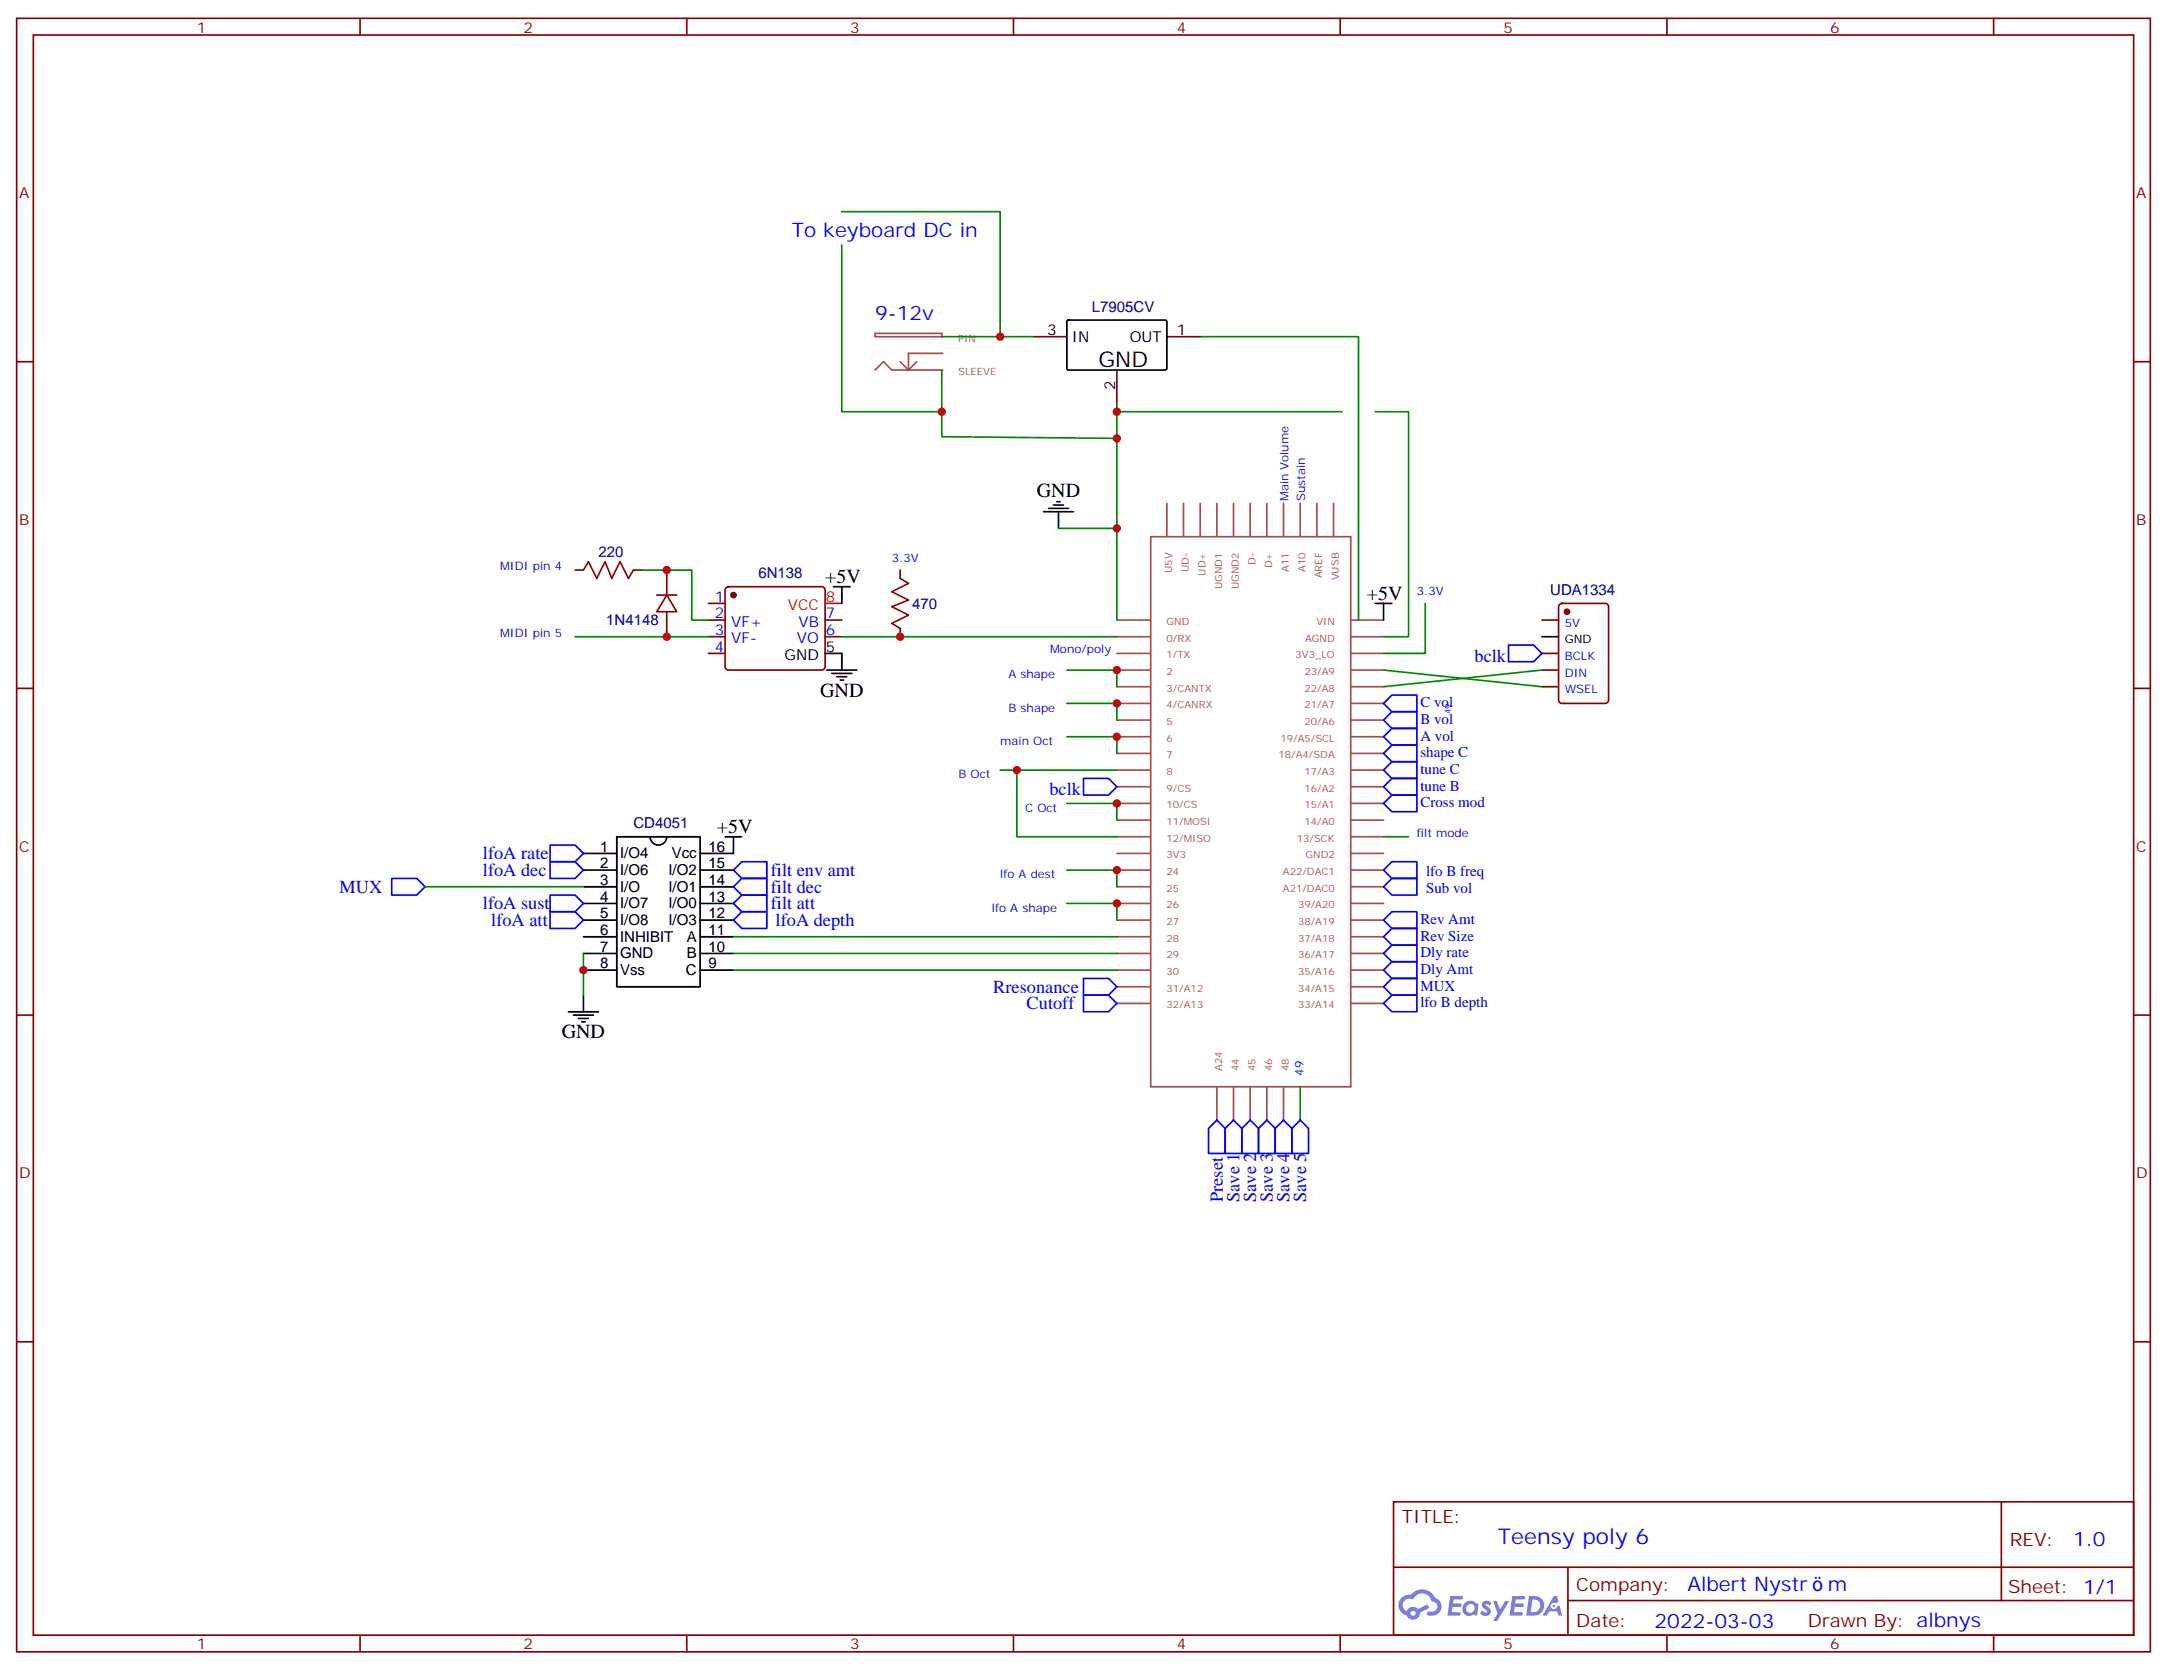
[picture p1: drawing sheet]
<svg xmlns="http://www.w3.org/2000/svg" width="459mm" height="353mm" viewBox="0 0 459 353" stroke-linecap="round" stroke-linejoin="round" font-family="sans-serif">
<g fill="none" stroke="#870000" stroke-width=".35">
<path d="M3.5 3.9h451.6v345.7h-451.6zM7.1 7.4h444.5v338.7h-444.5zM76.2 3.9v3.5M145.3 3.9v3.5M214.5 3.9v3.5M283.6 3.9v3.5M352.8 3.9v3.5M421.9 3.9v3.5M3.5 76.6h3.6M451.6 76.6h3.5M3.5 145.7h3.6M451.6 145.7h3.5"/>
<path d="M3.5 214.8h3.6M451.6 214.8h3.5M3.5 284h3.6M451.6 284h3.5M294.9 317.9h156.7v28.2h-156.7zM423.5 317.9l.1 20.9M295 331.7h156.4M331.8 338.8h119.6M331.8 331.7v14.1M76.2 346.1v3.5M145.3 346.1v3.5M214.5 346.1v3.5"/>
<path d="M283.6 346.1v3.5M352.8 346.1v3.5M421.9 346.1v3.5"/>
</g>
<g fill="#5487ff">
<path d="M313.9 339a1.22 1.22 0 0 1 1.7 .3l-.4 .6a.47 .47 0 0 0-.3-.4 .47 .47 0 0 0-.5 .2v.1a1.55 1.55 0 0 1 1.1 1.5 1.34 1.34 0 0 1-2.3 .1l.5-.5 .7 .4a.29 .29 0 0 0 .4-.2 .29 .29 0 0 0-.3-.4 1.04 1.04 0 0 1-.6-1.7z"/>
<path d="M306.9 337.8h2.1a.43 .43 0 0 1 .5 .1 .43 .43 0 0 1 .1 .4l-.3 .2h-1.7l-.1 .9h1.5a.37 .37 0 0 1 .4 .4 .37 .37 0 0 1-.4 .3h-1.6l-.2 1.1h1.3a.43 .43 0 0 1 .5 .1 .43 .43 0 0 1 .1 .5l-.3 .1h-2.5z"/>
<path d="M320.1 337.8h2.1a.43 .43 0 0 1 .4 .1 .43 .43 0 0 1 .1 .4l-.3 .2h-1.6l-.1 .9h1.5a.37 .37 0 0 1 .3 .4 .37 .37 0 0 1-.4 .3h-1.5l-.2 1.1h1.3a.43 .43 0 0 1 .4 .1 .43 .43 0 0 1 .1 .5l-.3 .1h-2.4z"/>
<path d="M328.8 337.8h.7l.3 1.2-.6 .4a.69 .69 0 0 0-1 .2 .69 .69 0 0 0 .5 1 .69 .69 0 0 0 .8-.6l.5-.3 .6 2.2h-.8l-.2-.9h-1.7l-.5 .9h-.9z"/>
<path d="M316 338.9h.8l.6 1.8 1.1-1.8h.9l-2.5 4.2h-.9l.9-1.6z"/>
<path d="M323.6 337.8l-.6 4.1h1.4a2.11 2.11 0 0 0 2.4-2.1 2.11 2.11 0 0 0-2.5-2zM324.3 338.5a1.39 1.39 0 0 1 1.7 1.4 1.39 1.39 0 0 1-1.8 1.3h-.3z"/>
<path d="M309.9 339.4a1.47 1.47 0 0 0-.1 2.1 1.47 1.47 0 0 0 2.1 .1l.7 .3 .3-2.3-.2-.2-.4-.1a1.49 1.49 0 0 0-2.4 .1zM310.6 339.8a.92 .92 0 0 1 1.5 .5 .92 .92 0 0 1-1.2 1 .9 .9 0 0 1-.3-1.5z"/>
<path d="M296.6 338.2a2.18 2.18 0 0 0 1.1 3.7 1.44 1.44 0 0 0 1.6 .9 1.44 1.44 0 0 0 1.2-1.5l2-1-.4-.7-2 .9a1.47 1.47 0 0 0-2.4 .5 1.39 1.39 0 0 1-.7-2 1.39 1.39 0 0 1 2-.4 2.08 2.08 0 0 1 2.2-1.3 2.08 2.08 0 0 1 1.8 1.6 1.07 1.07 0 0 1 1.2 1 1.07 1.07 0 0 1-1 1.2h-.7a.43 .43 0 0 0-.5 .3 .43 .43 0 0 0 .4 .5 2 2 0 0 0 2.4-1 2 2 0 0 0-.7-2.5l-.4-.2a2.98 2.98 0 0 0-5.1-.7l-1 .1zM298.5 341.5a.55 .55 0 0 1 1.1 0 .55 .55 0 0 1-1.1 0z"/>
<circle cx="328.8" cy="339.9" r=".26"/>
</g>
<g fill="none" stroke="#a64a4a" stroke-width=".35">
<path d="M185.2 70.6h14.1v.7h-14.1zM185.2 78.3l1.8-1.7 1.7 1.7h10.6M190.5 76.6l1.8 1.7M194 76.6l-1.7 1.7M199.3 74.8h-7v3.5M243.5 113.6h42.4v116.4h-42.4zM246.9 106.5v7M250.5 106.5v7M254 106.5v7M257.5 106.5v7M261.1 106.5v7M264.6 106.5v7"/>
<path d="M268.1 106.5v7M271.6 106.5v7M275.2 106.5v7M278.7 106.5v7M282.2 106.5v7M236.4 138.3h6.9M236.4 134.8h6.9M236.4 131.2h6.9M285.9 138.3h6.9M285.9 134.8h6.9M285.9 131.2h6.9M236.4 141.8h6.9"/>
<path d="M236.4 145.3h6.9M236.4 148.9h6.9M236.4 152.4h6.9M236.4 155.9h6.9M236.4 159.5h6.9M285.9 141.8h6.9M285.9 145.3h6.9M285.9 148.9h6.9M285.9 152.4h6.9M285.9 155.9h6.9M285.9 159.5h6.9M236.4 163h6.9"/>
<path d="M236.4 166.5h6.9M236.4 170h6.9M236.4 173.6h6.9M236.4 177.1h6.9M285.9 163h6.9M285.9 166.5h6.9M285.9 170h6.9M285.9 173.6h6.9M285.9 177.1h6.9M236.4 180.6h6.9M236.4 184.2h6.9M236.4 187.7h6.9"/>
<path d="M236.4 191.2h6.9M236.4 194.7h6.9M236.4 198.3h6.9M285.9 180.6h6.9M285.9 184.2h6.9M285.9 187.7h6.9M285.9 191.2h6.9M285.9 194.7h6.9M285.9 198.3h6.9M236.4 201.8h6.9M236.4 205.3h6.9M236.4 208.8h6.9"/>
<path d="M236.4 212.4h6.9M285.9 201.8h6.9M285.9 205.3h6.9M285.9 208.8h6.9M285.9 212.4h6.9M257.5 230.1v7M261.1 230.1v7M264.6 230.1v7M268.1 230.1v7M271.6 230.1v7"/>
</g>
<g fill="none" stroke="#000" stroke-width=".35">
<path d="M225.8 67.9l.3-.2 20.7 .1 .1 .3v10l-.3 .2h-20.6l-.2-.3zM220.8 108.3h6.4M221.9 107.6h4.2M223 106.9h2.1M223.7 106.2h.7M224 108.3v3.5M174.6 138.3h3.6v3.5M176.4 124.2h3.5M178.2 124.2v3.5M291 127.7h3.6M292.8 127.7v3.5M175 141.8h6.3"/>
<path d="M176 142.5h4.3M177.1 143.2h2.1M177.8 143.9h.7M130.5 177.1h17.7v31.7h-17.7zM137.6 177.1a1.76 1.76 0 0 0 1.7 1.8 1.76 1.76 0 0 0 1.8-1.8M153.5 177.1h3.5M155.2 177.1v3.5h-7M123.5 180.6h7M123.5 184.2h7M123.5 187.7h7M123.5 191.2h7M123.5 194.7h7"/>
<path d="M123.5 198.3h7M148.2 184.2h7M148.2 187.7h7M148.2 191.2h7M148.2 194.7h7M148.2 198.3h7M120.3 214.1h6.3M121.4 214.8h4.2M122.4 215.5h2.1M123.1 216.3h.7M123.5 201.8h7M123.5 205.3h7"/>
<path d="M123.5 210.6v3.5M148.2 201.8h7M148.2 205.3h7"/>
</g>
<g fill="none" stroke="#008700" stroke-width=".35">
<path d="M236.4 85.4v26.4M224 111.8h12.4v19.4M121.7 134.8h28.2M135.8 120.7h10.6v10.5h3.5M178.2 134.8h58.2M301.6 127.7v10.6h-8.8M225.8 141.8h10.6v3.5M225.8 148.9h10.6v3.5M225.8 155.9h10.6v3.6M211.7 163h24.7M225.8 170h10.6v3.6M292.8 177.1h5.3"/>
<path d="M90 187.7h33.5M155.2 198.3h81.2M225.8 184.2h10.6v3.5M225.8 191.2h10.6v3.5M123.5 201.8v8.8M155.2 205.3h81.2M155.2 201.8h81.2"/>
</g>
<g fill="none" stroke="#00f" stroke-width=".35">
<path d="M292.8 159.5l1.8-1.8h5.3v3.5h-5.3zM292.8 152.4l1.8-1.8h5.3v3.6h-5.3zM294.6 154.2h5.3v3.5h-5.3l-1.8-1.8zM294.6 147.1h5.3v3.5h-5.3l-1.8-1.7zM116.4 178.9h5.3l1.8 1.7-1.8 1.8h-5.3zM292.8 170l1.8-1.7h5.3v3.5h-5.3zM294.6 164.7h5.3v3.6h-5.3l-1.8-1.8zM294.6 161.2h5.3v3.5h-5.3l-1.8-1.7zM82.9 185.9h5.3l1.8 1.8-1.8 1.7h-5.3zM116.4 193h5.3l1.8 1.7-1.8 1.8h-5.3zM116.4 189.4h5.3l1.8 1.8-1.8 1.8h-5.3zM116.4 182.4h5.3l1.8 1.8-1.8 1.7h-5.3z"/>
<path d="M155.2 191.2l1.8-1.8h5.3v3.6h-5.3zM155.2 187.7l1.8-1.8h5.3v3.5h-5.3zM155.2 184.2l1.8-1.8h5.3v3.5h-5.3zM155.2 194.7l1.8-1.7h5.3v3.5h-5.3zM292.8 198.3l1.8-1.8h5.3v3.5h-5.3zM292.8 187.7l1.8-1.8h5.3v3.5h-5.3zM294.6 193h5.3v3.5h-5.3l-1.8-1.8zM294.6 182.4h5.3v3.5h-5.3l-1.8-1.7zM229.3 207.1h5.3l1.8 1.7-1.8 1.8h-5.3zM229.3 210.6h5.3l1.8 1.8-1.8 1.7h-5.3zM292.8 212.4l1.8-1.8h5.3v3.5h-5.3zM292.8 205.3l1.8-1.7h5.3v3.5h-5.3z"/>
<path d="M294.6 207.1h5.3v3.5h-5.3l-1.8-1.8zM294.6 200h5.3v3.6h-5.3l-1.8-1.8z"/>
</g>
<g fill="none" stroke="#870000" stroke-width=".35">
<path d="M218.7 71.3h7.1M236.4 78.3v7.1M246.9 71.3h7.1M121.7 120.7h1.8M134.1 120.7h1.7M139 125.9h4.2M141.1 125.9l2.1 3.6h-4.2zM141.1 120.7v5.2M141.1 129.5v5.3M149.9 127.7h3.6M149.9 131.2h3.6M149.9 134.8h3.6"/>
<path d="M149.9 138.3h3.6M153.7 124.4l.5-.2h19.7a.71 .71 0 0 1 .7 .7v16.2a.76 .76 0 0 1-.7 .7h-19.7a.76 .76 0 0 1-.7-.7v-16.2zM174.6 131.2h3.6M174.6 134.8h3.6M190.5 120.7v1.7M190.5 133v1.8"/>
</g>
<circle cx="155.2" cy="125.9" r=".53" fill="#870000" stroke="#870000" stroke-width=".35"/>
<path d="M174.6 127.7h3.6" fill="none" stroke="#f00" stroke-width=".35"/>
<path d="M123.5 120.7l1-1.8 1.8 3.5 1.8-3.5 1.4 3.5 1.7-3.5 1.8 3.5 1.1-1.7M190.5 122.4l1.8 1.1-3.6 1.7 3.6 1.8-3.6 1.4 3.6 1.8-3.6 1.7 1.8 1.1" fill="none" stroke="#a10000" stroke-width=".35"/>
<g fill="#a64a4a">
<circle cx="199.3" cy="71.3" r=".18"/>
<circle cx="199.3" cy="74.8" r=".18"/>
<circle cx="199.3" cy="78.3" r=".18"/>
</g>
<path d="M178.2 44.8h33.5v26.5M178.2 51.9v35.2h21.1M199.3 78.3v14.1l37.1 .4M199.3 71.3h19.4M254 71.3h33.5v59.9M236.4 87.1h47.6M291 87.1h7.1v47.7h-5.3M292.8 141.8l33.5 3.5M326.3 141.8l-33.5 3.5M215.2 163v14.1h21.2M275.2 230v7.1" fill="none" stroke="#008700" stroke-width=".35"/>
<path d="M326.3 131.2h3.5M326.3 138.3h3.5M330.1 127.9l.5-.2h9.1a.71 .71 0 0 1 .7 .7v19.8a.76 .76 0 0 1-.7 .7h-9.1a.76 .76 0 0 1-.8-.7v-19.8zM326.3 141.8h3.5M326.3 145.3h3.5" fill="none" stroke="#870000" stroke-width=".35"/>
<circle cx="331.6" cy="129.5" r=".53" fill="#870000" stroke="#870000" stroke-width=".35"/>
<path d="M326.3 134.8h3.5" fill="none" stroke="#000" stroke-width=".35"/>
<path d="M319.3 136.5h5.3l1.7 1.8-1.7 1.8h-5.3zM229.3 164.7h5.3l1.8 1.8-1.8 1.8h-5.3zM257.5 237.1l1.8 1.7v5.3h-3.5v-5.3zM261.1 237.1l1.7 1.7v5.3h-3.5v-5.3zM264.6 237.1l1.7 1.7v5.3h-3.5v-5.3zM268.1 237.1l1.8 1.7v5.3h-3.6v-5.3zM271.6 237.1l1.8 1.7v5.3h-3.5v-5.3zM275.2 237.1l1.7 1.7v5.3h-3.5v-5.3z" fill="none" stroke="#00f" stroke-width=".35"/>
<g fill="#c00">
<circle cx="123.5" cy="205.3" r=".88"/>
<circle cx="236.4" cy="141.8" r=".88"/>
<circle cx="236.4" cy="148.9" r=".88"/>
<circle cx="236.4" cy="155.9" r=".88"/>
<circle cx="236.4" cy="170" r=".88"/>
<circle cx="236.4" cy="184.1" r=".88"/>
<circle cx="236.4" cy="191.2" r=".88"/>
<circle cx="141.1" cy="120.6" r=".88"/>
<circle cx="141.1" cy="134.8" r=".88"/>
<circle cx="190.5" cy="134.8" r=".88"/>
<circle cx="236.4" cy="111.8" r=".88"/>
<circle cx="236.4" cy="92.8" r=".88"/>
<circle cx="236.4" cy="87.1" r=".88"/>
<circle cx="211.7" cy="71.3" r=".88"/>
<circle cx="199.3" cy="87.1" r=".88"/>
<circle cx="215.2" cy="163" r=".88"/>
</g>
<text font-size="4.6" x="232.5" y="77.6">GND</text>
<text font-size="4.6" fill="#00f" x="317" y="326.9">Teensy poly 6</text>
<g font-size="4.2" fill="#00f">
<text x="167.6" y="50.1">To keyboard DC in</text>
<text x="185.2" y="67.7">9-12v</text>
<text x="438.7" y="327.1">1.0</text>
<text x="357.1" y="336.7">Albert Nystr</text>
<text x="386.8" y="336.7">m</text>
<text x="350.2" y="344.5">2022-03-03</text>
</g>
<g font-size="4.2">
<text x="219.4" y="105.2">GND</text>
<text x="174.6" y="123.5">+5V</text>
<text x="289.3" y="127">+5V</text>
<text x="173.6" y="147.5">GND</text>
<text x="151.7" y="176.4">+5V</text>
<text x="118.9" y="219.8">GND</text>
</g>
<g font-size="3.9" fill="#00f">
<text x="312.1" y="140.1">bclk</text>
<text x="222.1" y="168.3">bclk</text>
<text x="102.2" y="181.9">lfoA rate</text>
<text x="102.2" y="185.4">lfoA dec</text>
<text x="163.1" y="185.4">filt env amt</text>
<text x="71.9" y="189">MUX</text>
<text x="163.1" y="188.9">filt dec</text>
<text x="102.2" y="192.5">lfoA sust</text>
<text x="104" y="196">lfoA att</text>
<text x="163.1" y="192.5">filt att</text>
<text x="164.2" y="196">lfoA depth</text>
<text x="210.2" y="210.1">Rresonance</text>
<text x="217.3" y="213.6">Cutoff</text>
<text x="258.8" y="254.4" transform="rotate(-90 258.8 254.4)">Preset</text>
<text x="262.3" y="254.4" transform="rotate(-90 262.3 254.4)">Save 1</text>
<text x="265.8" y="254.4" transform="rotate(-90 265.8 254.4)">Save 2</text>
<text x="269.4" y="254.4" transform="rotate(-90 269.4 254.4)">Save 3</text>
<text x="272.9" y="254.4" transform="rotate(-90 272.9 254.4)">Save 4</text>
<text x="276.4" y="254.4" transform="rotate(-90 276.4 254.4)">Save 5</text>
</g>
<g font-size="3.9" fill="#800">
<text x="296.7" y="322.4">TITLE:</text>
<text x="425.3" y="327.1">REV:</text>
<text x="333.6" y="336.6">Company:</text>
<text x="425" y="337.3">Sheet: 1/1</text>
<text x="333.6" y="344.3">Date:</text>
<text x="382.6" y="344.4">Draw</text>
<text x="392.8" y="344.4">n By: albnys</text>
</g>
<g font-size="3.2" fill="#800">
<text x="41.6" y="6.9">1</text>
<text x="110.8" y="6.9">2</text>
<text x="179.9" y="6.9">3</text>
<text x="249.1" y="6.9">4</text>
<text x="318.2" y="6.9">5</text>
<text x="387.3" y="6.9">6</text>
<text x="4.1" y="42">A</text>
<text x="452.1" y="42">A</text>
<text x="4.1" y="111.1">B</text>
<text x="452.1" y="111.1">B</text>
<text x="4.1" y="180.3">C</text>
<text x="452.1" y="180.3">C</text>
<text x="4.1" y="249.4">D</text>
<text x="452.1" y="249.4">D</text>
<text x="41.6" y="349.1">1</text>
<text x="110.8" y="349.1">2</text>
<text x="179.9" y="349.1">3</text>
<text x="249.1" y="349.1">4</text>
<text x="318.2" y="349.1">5</text>
<text x="387.3" y="349.1">6</text>
</g>
<g font-size="3.2" fill="#000080">
<text x="231.1" y="66">L7905CV</text>
<text x="126.7" y="117.8">220</text>
<text x="160.5" y="122.4">6N138</text>
<text x="328.1" y="125.9">UDA1334</text>
<text x="193.1" y="128.8">470</text>
<text x="128.3" y="132.4">1N4148</text>
<text x="134.1" y="175.3">CD4051</text>
</g>
<g font-size="3.2">
<text x="221.6" y="70.9">3</text>
<text x="249.1" y="70.9">1</text>
<text x="226.8" y="72.3">IN</text>
<text x="239.1" y="72.3">OUT</text>
<text x="236" y="82.5" transform="rotate(-90 236 82.5)">2</text>
<text x="174.8" y="137.9">5</text>
<text x="166" y="139.7">GND</text>
<text x="127" y="180.3">1</text>
<text x="127" y="183.8">2</text>
<text x="131.2" y="181.7">I/O4</text>
<text x="131.2" y="185.2">I/O6</text>
<text x="141.5" y="185.2">I/O2</text>
<text x="142.2" y="181.7">Vcc</text>
<text x="149.9" y="183.8">15</text>
<text x="149.9" y="180.3">16</text>
<text x="127" y="187.3">3</text>
<text x="127" y="190.9">4</text>
<text x="131.2" y="188.7">I/O</text>
<text x="141.5" y="188.7">I/O1</text>
<text x="149.9" y="190.9">13</text>
<text x="149.9" y="187.3">14</text>
<text x="127" y="194.4">5</text>
<text x="127" y="197.9">6</text>
<text x="131.2" y="192.3">I/O7</text>
<text x="131.2" y="195.8">I/O8</text>
<text x="141.5" y="195.8">I/O3</text>
<text x="141.5" y="192.3">I/O0</text>
<text x="149.9" y="197.9">11</text>
<text x="149.9" y="194.4">12</text>
<text x="127" y="201.4">7</text>
<text x="131.2" y="199.3">INHIBIT</text>
<text x="131.2" y="202.8">GND</text>
<text x="145.3" y="202.8">B</text>
<text x="145.3" y="199.3">A</text>
<text x="149.9" y="201.4">10</text>
<text x="127" y="205">8</text>
<text x="131.2" y="206.4">Vss</text>
<text x="145.2" y="206.4">C</text>
<text x="149.9" y="205">9</text>
</g>
<g font-size="3.2" fill="#00f">
<text x="151.3" y="127.4">1</text>
<text x="151.3" y="130.9">2</text>
<text x="174.8" y="130.9">7</text>
<text x="151.3" y="134.4">3</text>
<text x="151.3" y="137.9">4</text>
<text x="154.8" y="132.6">VF+</text>
<text x="154.8" y="136.2">VF-</text>
<text x="168.7" y="136.2">VO</text>
<text x="169" y="132.6">VB</text>
<text x="174.8" y="134.4">6</text>
<text x="300.6" y="149.7">C vol</text>
<text x="300.6" y="153.3">B vol</text>
<text x="300.6" y="160.3">shape C</text>
<text x="300.6" y="156.8">A vol</text>
<text x="300.6" y="167.4">tune B</text>
<text x="300.6" y="163.8">tune C</text>
<text x="300.6" y="170.9">Cross mod</text>
<text x="301.8" y="185.4">lfo B freq</text>
<text x="301.8" y="188.9">Sub vol</text>
<text x="300.6" y="195.6">Rev Amt</text>
<text x="300.6" y="202.6">Dly rate</text>
<text x="300.6" y="199.1">Rev Size</text>
<text x="300.6" y="209.7">MUX</text>
<text x="300.6" y="206.2">Dly Amt</text>
<text x="300.6" y="213.2">lfo B depth</text>
</g>
<g font-size="3.2" fill="#f00">
<text x="166.7" y="129.1">VCC</text>
<text x="174.8" y="127.4">8</text>
</g>
<g font-size="2.5" fill="#00f">
<text x="272.7" y="106.1" transform="rotate(-90 272.7 106.1)">Main Volume</text>
<text x="276.2" y="106.1" transform="rotate(-90 276.2 106.1)">Sustain</text>
<text x="188.7" y="118.9">3.3V</text>
<text x="105.8" y="120.7">MIDI pin 4</text>
<text x="299.9" y="125.9">3.3V</text>
<text x="105.8" y="134.8">MIDI pin 5</text>
<text x="331.2" y="132.6">5V</text>
<text x="213.4" y="143.6">A shape</text>
<text x="222.2" y="138.3">Mono/poly</text>
<text x="331.2" y="139.7">BCLK</text>
<text x="331.2" y="143.2">DIN</text>
<text x="331.2" y="146.8">WSEL</text>
<text x="213.4" y="150.6">B shape</text>
<text x="211.7" y="157.7">main Oct</text>
<text x="202.8" y="164.7">B Oct</text>
<text x="217" y="171.8">C Oct</text>
<text x="299.9" y="177.1">filt mode</text>
<text x="211.7" y="185.9">lfo A dest</text>
<text x="209.9" y="193">lfo A shape</text>
<text x="275.9" y="227.7" transform="rotate(-90 275.9 227.7)">49</text>
</g>
<text font-size="2.5" x="331.2" y="136.2">GND</text>
<g font-size="2.1" fill="#a54b4b">
<text x="202.8" y="72.3">PIN</text>
<text x="202.8" y="79.4">SLEEVE</text>
<text x="265.7" y="119.5" transform="rotate(-90 265.7 119.5)">D-</text>
<text x="248.1" y="121.3" transform="rotate(-90 248.1 121.3)">U5V</text>
<text x="251.6" y="121.1" transform="rotate(-90 251.6 121.1)">UD-</text>
<text x="255.2" y="121.9" transform="rotate(-90 255.2 121.9)">UD+</text>
<text x="258.7" y="124.7" transform="rotate(-90 258.7 124.7)">UGND1</text>
<text x="262.2" y="124.7" transform="rotate(-90 262.2 124.7)">UGND2</text>
<text x="269.3" y="120.3" transform="rotate(-90 269.3 120.3)">D+</text>
<text x="272.8" y="121.1" transform="rotate(-90 272.8 121.1)">A11</text>
<text x="276.3" y="121.1" transform="rotate(-90 276.3 121.1)">A10</text>
<text x="279.8" y="122.4" transform="rotate(-90 279.8 122.4)">AREF</text>
<text x="283.4" y="122.8" transform="rotate(-90 283.4 122.8)">VUSB</text>
<text x="246.9" y="135.8">0/RX</text>
<text x="246.9" y="132.3">GND</text>
<text x="276.2" y="135.8">AGND</text>
<text x="278.6" y="132.3">VIN</text>
<text x="246.9" y="139.3">1/TX</text>
<text x="246.9" y="142.9">2</text>
<text x="274.2" y="139.3">3V3_LO</text>
<text x="276.1" y="142.9">23/A9</text>
<text x="246.9" y="146.4">3/CANTX</text>
<text x="246.9" y="149.9">4/CANRX</text>
<text x="276.1" y="146.4">22/A8</text>
<text x="276.1" y="149.9">21/A7</text>
<text x="246.9" y="153.4">5</text>
<text x="276.1" y="153.4">20/A6</text>
<text x="246.9" y="157">6</text>
<text x="246.9" y="160.5">7</text>
<text x="270.6" y="160.5">18/A4/SDA</text>
<text x="271" y="157">19/A5/SCL</text>
<text x="246.9" y="164">8</text>
<text x="246.9" y="167.6">9/CS</text>
<text x="276.1" y="164">17/A3</text>
<text x="276.1" y="167.6">16/A2</text>
<text x="246.9" y="171.1">10/CS</text>
<text x="276.1" y="171.1">15/A1</text>
<text x="246.9" y="174.6">11/MOSI</text>
<text x="246.9" y="178.1">12/MISO</text>
<text x="274.5" y="178.1">13/SCK</text>
<text x="276.1" y="174.6">14/A0</text>
<text x="246.9" y="181.7">3V3</text>
<text x="246.9" y="185.2">24</text>
<text x="271.5" y="185.2">A22/DAC1</text>
<text x="276.3" y="181.7">GND2</text>
<text x="246.9" y="188.7">25</text>
<text x="271.5" y="188.7">A21/DAC0</text>
<text x="246.9" y="192.2">26</text>
<text x="246.9" y="195.8">27</text>
<text x="274.7" y="192.2">39/A20</text>
<text x="274.7" y="195.8">38/A19</text>
<text x="246.9" y="199.3">28</text>
<text x="246.9" y="202.8">29</text>
<text x="274.7" y="199.3">37/A18</text>
<text x="274.7" y="202.8">36/A17</text>
<text x="246.9" y="206.4">30</text>
<text x="246.9" y="209.9">31/A12</text>
<text x="274.7" y="206.4">35/A16</text>
<text x="274.7" y="209.9">34/A15</text>
<text x="246.9" y="213.4">32/A13</text>
<text x="274.7" y="213.4">33/A14</text>
<text x="258.7" y="226.6" transform="rotate(-90 258.7 226.6)">A24</text>
<text x="262.2" y="226.6" transform="rotate(-90 262.2 226.6)">44</text>
<text x="265.7" y="226.6" transform="rotate(-90 265.7 226.6)">45</text>
<text x="269.3" y="226.6" transform="rotate(-90 269.3 226.6)">46</text>
<text x="272.8" y="226.6" transform="rotate(-90 272.8 226.6)">48</text>
</g>
<text font-size="1.8" fill="#00f" x="307.1" y="151.1" transform="rotate(-90 307.1 151.1)">49</text>
</svg>
